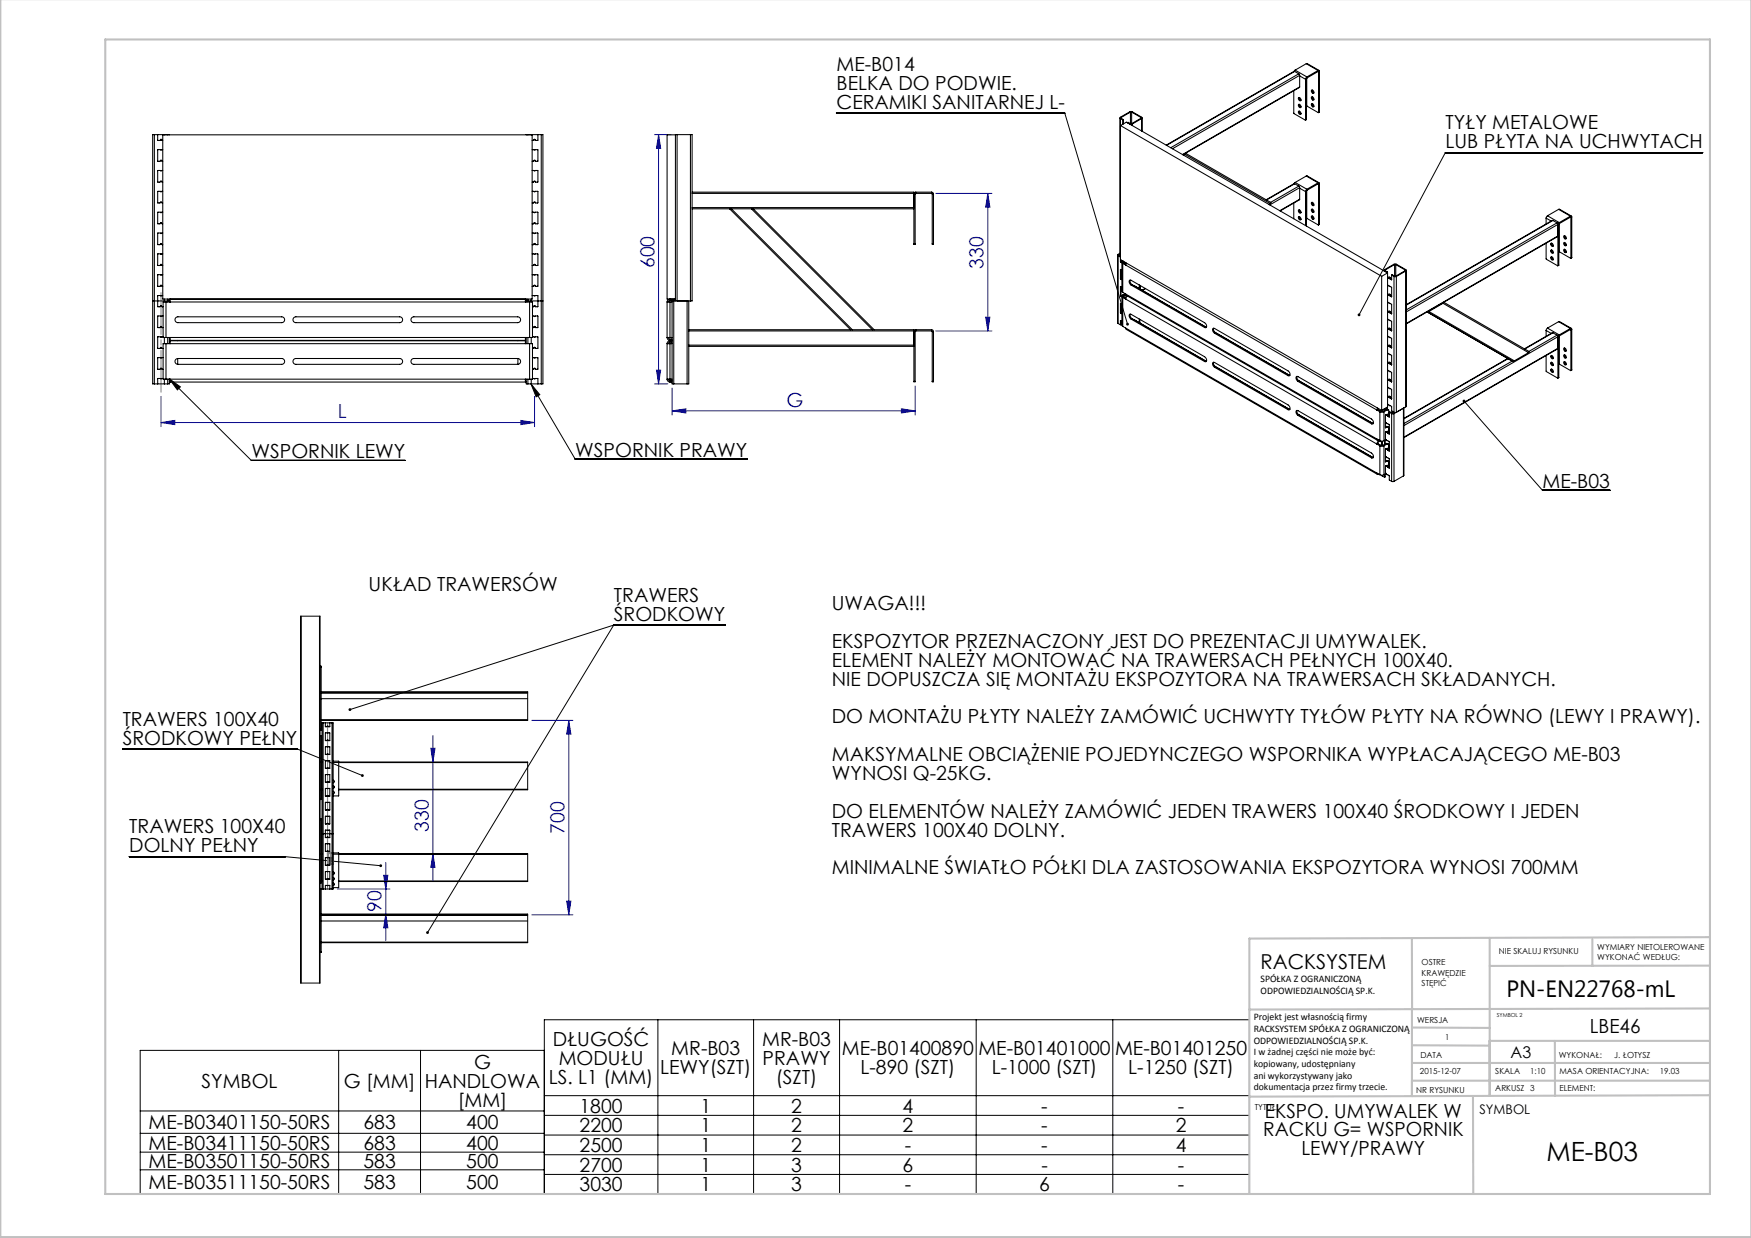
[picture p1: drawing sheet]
<svg xmlns="http://www.w3.org/2000/svg" width="420mm" height="297mm" viewBox="0 0 420 297" stroke-linecap="round" stroke-linejoin="round" font-family="sans-serif">
<g fill="none" stroke="#000" stroke-width=".24">
<path d="M200.6 27.1h54.8l15.1 50.7M408.4 36.6h-61.7l-20.7 38.9M40.6 90.8l19.7 19.7h36.9M40.6 90.8l2.7 2-.8 .7zM127.4 92.1l10.6 18h41.3M127.4 92.1l2.1 2.6-.9 .5zM351.2 96.2l18.8 21.4h16.2M147.2 150h26.7M147.2 150l-63.3 20.2M147.2 150l-44.7 73.7M29.4 179.7h41.9l15.6 6.4M31 205.5h37.5l22.8 2.2"/>
<path d="M81.2 252v34.4M100.9 252v34.4M130.6 252h-97v34.4l266.1 .1v-41.9h-169.1v41.9M157.8 244.6v41.9M180.8 244.6v41.9M201.4 244.6v41.9M234.2 244.6v41.9M266.9 244.6v41.9M33.6 266.5h97M33.6 271.9h97M33.6 276.4h97M130.6 262.9h169.1"/>
<path d="M130.6 267.6h169.1M130.6 272.3h169.1M130.6 277h169.1M33.6 280.6h97M130.6 281.7h169.1"/>
</g>
<path d="M78.5 204.6h.2M78.5 207.3h.2M78.6 204.5v.2M78.6 207.1v.2M78.7 205.9h1M78.9 205.6l.7 .7M79.2 205.4v1M79.6 205.6l-.7 .7M79.8 204.6h.2M79.8 207.3h.2M79.9 204.5v.2M79.9 207.1v.2" fill="none" stroke="#808080" stroke-width=".24"/>
<g fill="none" stroke="#00f" stroke-width=".24">
<path d="M157 32.3h4M158 32.3v59.8M158 32.3l.5 3.3h-1zM224.4 46.4h13.5M236.9 46.4l.5 3.3h-1zM236.9 46.4v33M224.4 79.4h13.5M236.4 76.1h1l-.5 3.3zM38.6 95.1v7.3M128.2 95.1v7.3M157 92.1h3.2M157.5 88.8h1l-.5 3.3z"/>
<path d="M161.2 98.6l3.3-.5v1zM161.2 93.1v6.5M161.2 98.6h58.3M216.2 98.1l3.3 .5-3.3 .5zM219.5 92.6v7M38.6 101.4l3.3-.5v1zM38.6 101.4h89.6M124.9 100.9l3.3 .5-3.3 .5zM103.3 179.5h1l-.5 3.3zM103.8 176.5v34.7M127.6 172.8h9.8M136.4 172.8l.5 3.3h-1z"/>
<path d="M136.4 172.8v46.7M80.9 213.3h12.6M92 210h1l-.5 3.3zM92.5 219.3l.5 3.3h-1zM92.5 206.9v18.7M103.8 204.8l.5 3.3h-1zM127.6 219.5h9.8M135.9 216.2h1l-.5 3.3z"/>
</g>
<path d="M38.6 70.2v23.9" fill="none" stroke="#808080" stroke-width=".24" stroke-dasharray="15.2 1.3 1.3 1.3" stroke-dashoffset="5.2"/>
<path d="M78.7 205.9h-.1M79.2 204.6v.1M79.2 204.7v2.4M79.2 207.1v.2M79.8 205.9h-1.1M79.9 205.9h-.1" fill="none" stroke="#808080" stroke-width=".24" stroke-dasharray="15.2 1.3 1.3 1.3"/>
<path d="M78.6 173.4v39.9" fill="none" stroke="#808080" stroke-width=".25"/>
<g fill="none" stroke="#808080" stroke-width=".35">
<path d="M78.6 204.8v2.3M78.6 204.8h.1M78.6 207.1h.1M78.6 207.1v.1M78.6 204.7v.1M78.6 207.2h.1M78.6 204.7h.1M78.7 204.7h-.1M78.7 204.6v.1M78.7 207.3h.1M78.7 204.8v2.3M78.7 207.1h.1"/>
<path d="M78.7 204.8h.1M78.7 204.6h.1M78.8 207.3h.9M78.8 204.6h.9M78.8 204.7l-.1 .1M78.8 207.1h.1M78.8 204.7h.1M78.8 207.1h.9M78.8 204.7h.9M79.7 204.7h.1M79.7 207.1h.1M79.7 204.7v.1"/>
<path d="M79.7 204.6h.1M79.7 204.8h.1M79.8 207.3h-.1M79.8 204.6h.1M79.8 207.1h.1M79.8 204.8v2.3M79.8 207.3h.1M79.8 204.6v.1M79.8 207.2h.1M79.8 204.7h.1M79.9 207.2h-.1M79.9 204.7h.1"/>
<path d="M79.9 207.2h.1M79.9 204.8h.1M79.9 207.1v.1M79.9 207.1h.1M79.9 204.8v2.3"/>
</g>
<g fill="none" stroke="#c0c0c0" stroke-width=".5">
<path d="M.1 -.1v296.9h419.9M25.2 9.5h385v276.9h-385zM338.7 225.2v37.8M357.3 225v37.9v-13.2M382 225.4v6.3M410.1 224.8l-110.4 .4v61.2M410.1 231.7h-52.8M338.7 259.3h71.5M338.7 255h71.5M338.7 250.8l18.6 .1M338.7 246.5l18.6 .1M357.3 249.7h52.9"/>
<path d="M373 249.7v13.2M410.1 241.9l-110.4 .3M353.3 262.9l.1 23.5M410.2 262.7l-110.5 .4"/>
</g>
<path d="M40.6 90.8l2.7 2-.8 .7zM127.4 92.1l2.1 2.6-.9 .5zM350.9 96a.34 .34 0 0 0 .1 .5 .34 .34 0 0 0 .5-.3 .34 .34 0 0 0-.5-.3l.2 .3zM270.2 77.5v.5l.3 .1v-.3v.3l.2-.1v-.5zM325.7 75.3l-.1 .3 .2 .2 .2-.3-.2 .3a.34 .34 0 0 0 .5-.1 .34 .34 0 0 0-.1-.4 .34 .34 0 0 0-.5 0zM83.7 170l-.1 .3 .3-.1-.3 .1a.34 .34 0 0 0 .5 .2 .34 .34 0 0 0 .1-.5 .34 .34 0 0 0-.5 0zM102.3 223.5l-.1 .3 .2 .2 .1-.3-.1 .3a.34 .34 0 0 0 .4-.1 .34 .34 0 0 0 0-.4 .34 .34 0 0 0-.5 0zM86.7 185.8l-.1 .3 .1 .2h.5l-.3-.2 .3 .1-.1-.4zM91.1 207.5v.4l.3 .1 .2-.1 .1-.2h-.4h.4l-.2-.3z" fill="#000"/>
<g fill="#00f">
<path d="M38.6 101.4l3.3-.5v1zM124.9 100.9l3.3 .5-3.3 .5zM161.2 98.6l3.3-.5v1zM216.2 98.1l3.3 .5-3.3 .5z"/>
<path d="M157.5 88.8h1l-.5 3.3zM158 32.3l.5 3.3h-1z"/>
<path d="M103.3 179.5h1l-.5 3.3zM103.8 204.8l.5 3.3h-1zM92 210h1l-.5 3.3zM92.5 219.3l.5 3.3h-1zM136.4 172.8l.5 3.3h-1zM135.9 216.2h1l-.5 3.3z"/>
<path d="M236.9 46.4l.5 3.3h-1zM236.4 76.1h1l-.5 3.3z"/>
</g>
<g fill="none" stroke="#000" stroke-width=".25">
<path d="M310.5 17.1l-30.8 17.7M310.5 17.1l1 .6M310.5 17.1l-30.7 17.8M310.7 16.8l-.3 .3M310.7 16.8l2.8 1.7M311.5 17.7l.2 .4M311.5 17.7l-30.7 17.7M311.7 18.1v2.8M311.7 18.2l1.5 .8M311.7 18.1l-30.5 17.6M313.2 19v9.8M313.3 15.3h.3l2.8 1.6"/>
<path d="M313.3 15.3l2.9 1.6M313.3 15.3l-2.6 1.5M313.4 18.9l-.2 .1M313.4 18.9v9.8M313.4 18.7v6.7l2.9 1.6M313.5 18.5l-.3 .5M313.5 18.7l-.1 .2M313.5 18.5v.2M316.2 16.9h.2l.1 .2M316.2 17.2h.1M316.2 16.9l-2.7 1.6M316.2 17.2l-2.7 1.5"/>
<path d="M316.2 16.9v.3M316.3 17.2v9.8M316.5 17.1l-.2 .1M316.5 17.1v9.8M37 32.3h-.4v59.8h.4M37 32.3h92.8M37 32.3v59.8M37.8 32.3v1.4h.6a.24 .24 0 0 1 .3-.3 .24 .24 0 0 1 .2 .3h.1M38.5 38.5l.1-.1 .2 .1M38.5 38.5v.1M38.8 38.6l.2 .1M38.8 38.5v.1"/>
<path d="M39 35.9l-.4 .1-.1-.1-.7 .1v2.6l.6 .1 .1-.1M39 32.3v39.4h88.6v-39.4M39.4 32.3h.1M40.2 32.3h.4M40.2 32.3h.1M40.6 32.3h.1M126.2 32.3h.4M126.2 32.3h.1M126.6 32.3h.1M127.4 32.3h.1M127.6 35.9l.6 .1 .2-.1 .6 .1v2.6l-.5 .1-.1-.1M128.1 38.6l-.5 .1"/>
<path d="M128.1 38.5l.1-.1 .2 .1M128.1 38.5v.1M128.4 38.5v.1M129 32.3v1.4h-.6a.24 .24 0 0 0-.2-.3 .24 .24 0 0 0-.2 .3h-.4M129.8 32.3h.4v59.8h-.4M129.8 32.3v59.8M162 32.3h.4M162 32.3h-2v39.4h2M162 32.3v39.9M162.4 32.3h3.2M162.4 32.3v39.9M165.6 32.3h.4v39.9h-.4"/>
<path d="M165.6 32.3v39.9M268.6 28.3l.1 32.7M268.7 28.4v-.3l2.6-1.4 2.5 1.4v.3M268.7 28.4l.6 .4M268.7 28.4v34.4M268.8 30.1l1.4-.8 62.6 36.2-1.4 .8zM268.9 28.2v.2M268.9 28.4l.6 .3M269.3 28.8v1M269.5 28.7l-.2 .1M269.5 28.7v1M270.4 29.4l.6 .3"/>
<path d="M270.4 29.4l.2-.1 .6 .4M270.4 29.4v.1M271 29.7h.6M271 29.7v.1M271.2 29.7h.2M271.2 26.9h.2M271.2 26.9l-2.3 1.3M271.2 26.9v2.8M271.4 26.9l2.3 1.3M271.4 26.9v2.8M271.6 29.7v.4M273.7 28.2v.2"/>
<path d="M273.7 28.4l-2.3 1.3M273.8 28.4l-2.2 1.3M273.8 28.4v3M274 28.3v3.2M284.2 37l.1-.2 20.5 11.8M284.2 37l-.4 .2M284.2 37l20.5 11.8M310.3 21.8v5.4l2.9 1.6M311.5 26.7a.4 .4 0 0 1 .5 .2 .4 .4 0 0 1-.2 .5l-.3-.3zM311.5 25.1a.4 .4 0 0 1 .5 .2 .4 .4 0 0 1-.2 .5l-.3-.3zM311.5 23.4a.4 .4 0 0 1 .5 .3 .4 .4 0 0 1-.2 .5l-.3-.4zM311.6 23.4l.1 .4 .3 .3"/>
<path d="M311.6 25l.1 .5 .3 .2M311.6 26.7l.1 .4 .3 .2M311.7 20.9l-28 16.2M311.7 20.9l-28.1 16.2M313.4 28.7l-.3 .1M313.4 28.7l-.2 .1M314.6 24.9l.3 .1a.34 .34 0 0 1 .3 .3 .34 .34 0 0 1-.3 .3l-.3-.4zM314.6 23.2l.3 .1a.32 .32 0 0 1 .3 .4 .32 .32 0 0 1-.4 .2l-.2-.3zM314.6 21.6l.3 .1a.32 .32 0 0 1 .3 .4 .32 .32 0 0 1-.4 .2l-.2-.3zM314.8 21.6v.4l.4 .3M314.8 23.2v.4l.4 .3M314.8 24.9v.3l.4 .3"/>
<path d="M316.5 26.9l-.3 .1M316.5 26.9l-.2 .1M38.5 48.5l.1-.1 .2 .1M38.5 53.5l.1-.1 .2 .1M38.5 43.5l.1-.1 .2 .1M38.5 43.5v.1M38.5 48.5v.1M38.5 53.5v.1M38.8 43.6l.2 .1M38.8 48.6l.2 .1M38.8 53.6l.2 .1M38.8 43.5v.1"/>
<path d="M38.8 48.5v.1M38.8 53.5v.1M39 55.9l-.4 .1-.1-.1-.7 .1v2.6l.6 .1a.24 .24 0 0 1 .3-.3 .24 .24 0 0 1 .2 .3h.1M39 50.9l-.4 .1-.1-.1-.7 .1v2.6l.6 .1 .1-.1M39 40.9l-.4 .1-.1-.1-.7 .1v2.6l.6 .1 .1-.1M39 45.9l-.4 .1-.1-.1-.7 .1v2.6l.6 .1 .1-.1M127.6 55.9l.6 .1 .2-.1 .6 .1v2.6l-.6 .1a.24 .24 0 0 0-.2-.3 .24 .24 0 0 0-.2 .3h-.4M127.6 50.9l.6 .1 .2-.1 .6 .1v2.6l-.5 .1-.1-.1M127.6 45.9l.6 .1 .2-.1 .6 .1v2.6l-.5 .1-.1-.1M127.6 40.9l.6 .1 .2-.1 .6 .1v2.6l-.5 .1-.1-.1M128.1 53.6l-.5 .1M128.1 53.5l.1-.1 .2 .1"/>
<path d="M128.1 48.6l-.5 .1M128.1 48.5l.1-.1 .2 .1M128.1 43.6l-.5 .1M128.1 43.5l.1-.1 .2 .1M128.1 43.5v.1M128.1 48.5v.1M128.1 53.5v.1M128.4 43.5v.1M128.4 48.5v.1M128.4 53.5v.1M166 46.1h53.2v.3M166 50.1h9"/>
<path d="M166 46.4h53.2M166 49.8h53.2M175 50.1h.4M175 50.1l29 29M175.4 50.1l29 29M175.4 50.1h4.8M180.2 50.1h.5M180.2 50.1l29 29M180.7 50.1l29 29M180.7 50.1h38.5M219.2 58.5h.3M219.2 46.4v12.1"/>
<path d="M219.5 46.6v11.9M219.7 46.4l-.2 .2M219.7 46.1l-.5 .3v.2h.3M219.7 46.4h3.7M219.7 46.1v.3M219.7 46.1h3.7M223.4 46.4l.2 .2M223.4 46.1l.4 .1 .1 .4M223.4 46.1v.3M223.6 58.5h.3M223.6 46.6v11.9M223.6 46.6h.3"/>
<path d="M223.9 46.6v11.9M304.7 48.8l-.3 .2M304.8 48.6l-.1 .2M310.3 48.7v3.8M310.4 44.1h.1M310.4 44.1l-6.7 3.8M310.5 44.1l1 .6M310.5 44.1l-6.7 3.9M310.7 43.8l-.3 .3M310.7 43.8l2.8 1.6M311.5 52a.4 .4 0 0 1 .5 .2 .4 .4 0 0 1-.2 .6l-.3-.4zM311.5 50.4a.4 .4 0 0 1 .5 .2 .4 .4 0 0 1-.2 .5l-.3-.3z"/>
<path d="M311.5 44.7l.2 .3M311.5 44.7l-6.7 3.9M311.6 50.3l.1 .5 .3 .2M311.6 52l.1 .4 .3 .3M311.7 47.8l-4.6 2.8M311.7 45v2.8M311.7 45.2l1.5 .8M311.7 45l-7.1 4.2M311.7 47.8l-4.7 2.7M313.2 46v8.1M313.3 42.2h.3l2.8 1.6M313.3 42.2l2.9 1.7"/>
<path d="M313.3 42.2l-2.6 1.6M313.4 45.8v8.4M313.4 45.8l-.2 .2M313.4 45.7v6.6l2.9 1.6M313.5 45.4l-.3 .6M313.5 45.7l-.1 .1M313.5 45.4v.3M314.6 51.8l.3 .1a.32 .32 0 0 1 .3 .4 .32 .32 0 0 1-.4 .2l-.2-.3zM314.6 50.2l.3 .1a.32 .32 0 0 1 .3 .4 .32 .32 0 0 1-.4 .2l-.2-.3zM314.6 48.6h.3a.32 .32 0 0 1 .3 .5 .32 .32 0 0 1-.4 .1l-.2-.3zM314.8 48.5v.4l.4 .3M314.8 50.2v.4l.4 .3"/>
<path d="M314.8 51.8v.4l.4 .3M316.2 43.9l.2-.1 .1 .3M316.2 44.1l.1 .1M316.2 43.9l-2.7 1.5M316.2 43.9v.2M316.2 44.1l-2.7 1.6M316.3 44.2v9.7M316.5 53.8l-.3 .2M316.5 44.1v9.7M316.5 44.1l-.2 .1M316.5 53.8l-.2 .1M370.9 58.3v3.9l2.8 1.5"/>
<path d="M370.9 52.3v1.4M370.9 52.3l1.2 .7M371.2 51.8l-.3 .5M371.2 51.8l2.8 1.6M372 58.4a.4 .4 0 0 1 .5 .2 .4 .4 0 0 1-.2 .5l-.3-.3zM372.2 58.3l.1 .5 .3 .2M372.2 60l.1 .4 .3 .2M372.5 52.9l-35.2 20.2M372.5 52.9l1 .6M372.5 52.9l-35.2 20.3M373.5 53.5l.2 .3M373.5 53.5l-36.2 20.8"/>
<path d="M373.7 53.8v9.9M373.7 53.8l-36.4 21M373.9 50.2h.2l2.8 1.6M373.9 50.2l-2.7 1.6M373.9 50.2l2.8 1.7M373.9 53.8v9.8M374 53.6l-.1 .2M374 53.4l-.3 .6 .2-.2M374 53.4v.2M375.1 59.8l.4 .1a.32 .32 0 0 1 .3 .4 .32 .32 0 0 1-.5 .2l-.2-.3zM375.1 58.2l.4 .1a.32 .32 0 0 1 .3 .4 .32 .32 0 0 1-.5 .2l-.2-.3zM375.1 56.6h.4a.32 .32 0 0 1 .3 .5 .32 .32 0 0 1-.5 .1l-.2-.3z"/>
<path d="M375.3 56.5l.1 .4 .3 .3M375.3 58.2l.1 .4 .3 .3M375.3 59.8l.1 .4 .3 .3M376.7 52.1l.1 .1M376.7 51.9l.2-.1 .1 .2M376.7 52.1l-2.7 1.5M376.7 51.9l-2.7 1.5M376.7 51.9v.2M376.8 52.2v9.8l-2.8-1.7v-6.6M377 52l-.2 .2M377 52v9.8M36.6 72.2h4"/>
<path d="M38.5 73.4l.1-.1 .2 .1M38.5 78.4l.1-.1 .2 .1M38.5 63.5l.1-.1 .2 .1M38.5 68.5l.1-.1 .2 .1M38.5 63.5v.1M38.5 68.5v.1M38.5 73.4v.1M38.5 78.4v.1M38.8 73.5l.3 .1M38.8 78.5l.3 .1M38.8 63.6l.2 .1M38.8 68.6l.2 .1"/>
<path d="M38.8 63.5v.1M38.8 68.5v.1M38.8 73.4v.1M38.8 78.4v.1M39 70.9l-.4 .1-.1-.1-.7 .1v2.5l.6 .1 .1-.1M39 65.9l-.4 .1-.1-.1-.7 .1v2.6l.6 .1 .1-.1M39 60.9l-.4 .1-.1-.1-.7 .1v2.6l.6 .1 .1-.1M39.1 75.8l-.5 .1-.1-.1-.7 .1v2.6l.6 .1 .1-.1M39.4 71.7v.7M39.8 72.4h-.7v8.6h.7M39.8 72.4v8.6M39.8 72.4h87.2"/>
<path d="M40.2 71.7v.7M40.6 71.7v.7M40.8 72.4v-.6h85.2v.6M42.1 76.3l.6-.3h24.9a.7 .7 0 0 1 .7 .7 .7 .7 0 0 1-.7 .7h-24.9a.7 .7 0 0 1-.7-.4 .7 .7 0 0 1 .1-.7zM70.4 76.3l.6-.3h24.9a.7 .7 0 0 1 .7 .7 .7 .7 0 0 1-.7 .7h-24.9a.7 .7 0 0 1-.7-.4 .7 .7 0 0 1 .1-.7zM98.7 76.3l.6-.3h24.9a.7 .7 0 0 1 .7 .7 .7 .7 0 0 1-.7 .7h-24.9a.7 .7 0 0 1-.7-.4 .7 .7 0 0 1 .1-.7zM126.2 72.2h4M126.2 71.7v.7M126.6 71.7v.7M127 72.4h.7v8.6h-.7M127 72.4v8.6M127.4 71.7v.7"/>
<path d="M127.6 70.9l.6 .1 .2-.1 .6 .1v2.5l-.5 .1-.1-.1M127.6 65.9l.6 .1 .2-.1 .6 .1v2.6l-.5 .1-.1-.1M127.6 60.9l.6 .1 .2-.1 .6 .1v2.6l-.5 .1-.1-.1M127.7 75.8l.5 .1 .2-.1 .6 .1v2.6l-.5 .1-.1-.1M128.1 68.6l-.5 .1M128.1 68.5l.1-.1 .2 .1M128.1 63.6l-.5 .1M128.1 63.5l.1-.1 .2 .1M128.1 73.5l-.4 .1M128.1 73.4l.1-.1 .2 .1M128.1 78.5l-.4 .1M128.1 78.4l.1-.1 .2 .1"/>
<path d="M128.1 63.5v.1M128.1 68.5v.1M128.1 73.4v.1M128.1 78.4v.1M128.4 63.5v.1M128.4 68.5v.1M128.4 73.4v.1M128.4 78.4v.1M160 72.4h.7M160 72.4v8.6M160.7 71.8a.69 .69 0 0 0-.7 .6M160.7 72.1l-.4 .3"/>
<path d="M160.7 72.4h.5M160.7 71.8h1.3M160.7 71.8v.3M160.7 72.4v8.6M160.7 72.1h1.3M161.6 72.2h-.4v19.9h.4M161.6 72.2h4M161.6 72.2v19.9M164.8 72.2v19.9M165.2 72.2v19.9h-.4M165.2 79.1h38.8M165.2 79.4h54"/>
<path d="M204 79.1h.4M204.4 79.1h4.8M209.2 79.1h.5M209.7 79.1h9.5v.3M219.2 79.4v12.1M219.5 79.6v11.9M219.7 79.1l-.5 .3v.2h.3M219.7 79.4l-.2 .2M219.7 79.1h3.7M219.7 79.1v.3M219.7 79.4h3.7M223.4 79.4l.2 .2"/>
<path d="M223.4 79.1l.4 .1 .1 .4M223.4 79.1v.3M223.6 79.6v11.9M223.6 79.6h.3M223.9 79.6v11.9M268.1 61.2l.1 16.4M268.2 61.3l.6 .4M268.2 77.6l.5 .3M268.2 61.3v16.3M268.3 61.1v.2M268.3 61.3l.5 .2M268.6 60.8l-.5 .3 .1 .2"/>
<path d="M268.6 60.9l-.3 .2M268.7 62.8h.1M268.7 75l.1 .1M268.7 70.9l.1 .1M268.7 66.8l.1 .1M268.7 64.7v2.1M268.7 68.8v2.1M268.7 72.8v2.2M268.7 76.9v1M268.7 61h.1M268.8 62.3l62.6 36.2 1.4-.9M268.8 76.9h-.1"/>
<path d="M268.8 72.8h-.1M268.8 68.7l-.1 .1M268.8 64.6l-.1 .1M268.8 76.9l.3 .2M268.8 75.1l.3 .2M268.8 72.8l.3 .2M268.8 68.7l.3 .2M268.8 62.8l.3 .2M268.8 66.9l.3 .2M268.8 71l.3 .2M268.8 64.6l.3 .2M268.9 62.7v.1"/>
<path d="M268.9 66.8h.1M268.9 70.8v.1M268.9 74.9v.1M268.9 62.7l-.2 .1M268.9 62.4v.3M268.9 64.7v2.1M268.9 68.8v2M268.9 72.9v2M268.9 76.9v.9l-.2 .1M268.9 66.8h-.2M268.9 70.8l-.2 .1M268.9 74.9l-.2 .1"/>
<path d="M268.9 62.8l.2 .1M268.9 66.8l.2 .1M268.9 70.9l.2 .1M268.9 75l.2 .1M268.9 62.8h-.1M268.9 66.8l-.1 .1M268.9 70.9l-.1 .1M268.9 75l-.1 .1M269 77h-.1M269.1 62.9v7l.2 .2M269.1 71.1v6.9l.2 .3M269.3 62.6a.3 .3 0 0 0-.2 .3 .3 .3 0 0 0 .2 .3"/>
<path d="M269.3 70.8a.3 .3 0 0 0-.2 .3 .3 .3 0 0 0 .2 .2M269.3 63.2l61.7 35.6M269.3 70.1l.7 .4M269.3 63.2v6.9M269.3 71.3v7M269.3 71.3l61.7 35.7M269.3 78.3l61.7 35.6M269.3 70.8l.2 .1M269.3 62.6h.1M269.5 62.7v.4M269.5 70.9v.3M269.5 63.1l.6 .3"/>
<path d="M269.5 71.2l.6 .3M269.5 63.1l-.2 .1M269.5 71.2l-.2 .1M269.5 62.7h.1M269.9 70.5l-.6 .3M269.9 70.7l-.4 .2M269.9 62.9v.4M269.9 70.5v.9M270 70.5l.2 .4 60.2 34.7M270 78.7l.2 .3 60.2 34.8M270 70.5l61 35.2M270.2 63.1l-.2 .5"/>
<path d="M270.4 71l-.4 .8M271.1 67.2v.5l.4 .6M271.1 75.4v.5l.4 .5M271.3 68.4l-.3-.3a.45 .45 0 0 1-.2-.6 .45 .45 0 0 1 .5-.2l17.9 10.4a.45 .45 0 0 1 .3 .6 .45 .45 0 0 1-.6 .3M271.3 76.6l-.3-.3a.45 .45 0 0 1-.2-.6 .45 .45 0 0 1 .5-.3l17.9 10.5a.45 .45 0 0 1 .3 .6 .45 .45 0 0 1-.6 .2M271.3 76.6l17.6 10.1M271.3 68.4l17.6 10.2M271.5 68.3l17.6 10.1M271.5 68.3l-.2 .1M271.5 76.4l17.6 10.2M271.5 76.4l-.2 .2M272 68.5l17.3 10"/>
<path d="M272 76.7l17.3 10M273.3 68.4v.8M273.3 76.5v.9M273.4 68.4v.9M273.4 76.6v.9M273.4 68.5h.1M273.4 68.5v.8M273.4 68.6h.1M273.6 68.5v.9M274.7 69.2l-.8 .4M274.8 69.2l-.8 .5M289.1 78.4l.3 .1"/>
<path d="M289.1 78.4l-.2 .2M291.1 78.7v.5l.5 .6M291.3 80l-.3-.4a.45 .45 0 0 1-.2-.5 .45 .45 0 0 1 .5-.3l18 10.5a.45 .45 0 0 1 .2 .5 .45 .45 0 0 1-.6 .3M291.3 80l17.6 10.1M291.4 79.7l18 10.4-.2-.1M291.6 79.8l17.6 10.2M291.6 79.8l-.3 .2M331.4 66.3v32.4M332 64.9v.1M332.1 65v-.3l2.6-1.4 2.5 1.4v.3M332.1 65l.6 .3M332.1 65v.1"/>
<path d="M332.2 64.8v.1M332.2 64.9l.6 .4M332.7 65.3v.1M332.8 65.3h-.1M332.8 65.3v32.5l-.1 .1M332.8 76.5l1 .6v2.2M332.8 72.5l1 .6v2.1M332.8 68.4l1 .6v2.2M332.8 66.4h.1M332.8 70.5h.1M332.8 74.6h.1M332.8 78.6l.1 .1"/>
<path d="M332.8 66.6l.2 .1M332.8 78.8l.2 .1M332.8 74.7l.2 .2M332.8 70.7l.2 .1M332.9 66.4l.2 .2M332.9 70.5l.2 .2M332.9 74.6l.2 .2M332.9 78.7l.2 .1M332.9 66.4l-.1 .1M332.9 70.5h-.1M332.9 74.6h-.1M332.9 78.7h-.1"/>
<path d="M333.1 66.6l-.1 .1M333.1 66.6l.2 .2M333.1 78.9h-.1M333.1 78.9l.2 .1M333.1 74.8l-.1 .1M333.1 74.8l.2 .1M333.1 70.7l-.1 .1M333.1 70.7l.2 .1M333.1 66.6h.1M333.1 70.7h.1M333.1 74.8h.1M333.1 78.9h.1"/>
<path d="M333.2 66.6l.1-.1 .2 .2M333.2 70.6h.1l.2 .2M333.2 74.7l.1-.1 .2 .2M333.2 78.8l.1-.1 .2 .2M333.3 66.8l.1 .1M333.3 79l.1 .2M333.3 74.9l.1 .2M333.3 70.8l.1 .2M333.3 66.8h.1M333.3 70.8h.1M333.3 74.9h.1M333.4 68.7h-.1"/>
<path d="M333.4 72.8h-.1M333.4 76.9h-.1M333.4 66.9l.4 .2M333.4 79.2l.4 .2M333.4 75.1l.4 .2M333.4 71l.4 .2M333.5 66.7l.1 .2M333.5 70.8l.1 .1M333.5 74.8l.1 .2M333.5 78.9l.1 .2M333.5 66.7l-.2 .1M333.5 66.7h.1"/>
<path d="M333.5 70.8h.1M333.5 74.8h.1M333.5 78.9h.1M333.5 70.8h-.2M333.5 74.8l-.2 .1M333.5 78.9l-.2 .1M333.6 66.9h-.2M333.6 66.9l.2 .1M333.6 70.9l-.2 .1M333.6 70.9l.2 .2M333.6 75l-.2 .1M333.6 75l.2 .1"/>
<path d="M333.6 79.1l-.2 .1M333.6 79.1l.2 .1M333.8 67.1h.1M333.8 79.3v.1M333.8 75.2v.1M333.8 71.2h.1M333.8 66l.1-.1 .6 .3M333.8 66l.6 .3M333.8 66v1.1M334.4 66.3h.5M334.4 66.3v32.6M334.5 66.2h.3"/>
<path d="M334.5 63.5h.3M334.5 63.5l-2.3 1.3M334.5 63.5v2.7M334.8 63.5l2.3 1.3M334.8 63.5v2.7M334.9 66.3v32.6h-.5M337.1 64.8v.1M337.1 64.9l-2.3 1.3M337.2 65l-2.3 1.3M337.2 65v32.6M337.3 64.9l-.1 32.7M337.3 77.6l36.4-21-36.4 21.1"/>
<path d="M342.3 74.8l20.4 11.8M342.7 74.7l-.4 .1M342.7 74.7l20.5 11.9M346.1 72.8l-3.4 1.9M346.1 72.8l20.5 11.8M346.3 72.5l-.2 .3M346.3 72.5l20.4 11.8M370.9 79.3v1.4M370.9 79.3l1.2 .7M371.2 78.7l-.3 .6M371.2 78.7l2.8 1.6M372 61.6a.4 .4 0 0 1 .5 .3 .4 .4 0 0 1-.2 .5l-.3-.4z"/>
<path d="M372 60a.4 .4 0 0 1 .5 .2 .4 .4 0 0 1-.2 .6l-.3-.4zM372.2 61.6l.1 .4 .3 .3M372.5 79.8l-6.9 3.9M372.5 79.8l1 .6M372.5 79.8l-6.8 3.9M373.9 77.2l.2-.1 2.8 1.7M373.9 77.2l-2.7 1.5M373.9 77.2l2.8 1.6M373.9 63.6l-.2 .2M373.9 63.6l-.2 .1M376.7 78.8h.2l.1 .2M376.7 79l.1 .1"/>
<path d="M376.7 78.8v.2M376.7 78.8l-2.7 1.5M376.7 79l-2.7 1.6M376.8 79.1v9.8l-2.8-1.6v-6.7M377 61.8h.1M377 61.8l-.2 .2M377 79v9.7M377 79l-.2 .1M37 92.1h3.2M38.5 88.4l.1-.1 .2 .1M38.5 83.4l.1-.1 .2 .1M38.5 83.4v.1"/>
<path d="M38.5 88.4v.1M38.8 88.5l.3 .1M38.8 83.5l.3 .1M38.8 83.4v.1M38.8 88.4v.1M39.1 85.8l-.5 .1-.1-.1-.7 .1v2.6l.6 .1 .1-.1M39.1 80.8l-.5 .1-.1-.1-.7 .1v2.6l.6 .1 .1-.1M39.1 90.8l-.5 .1-.1-.1h-.7v1.3M39.4 81v1.4M39.4 91v1.1M39.8 82.4h-.7v8.6h.7M39.8 81h87.2"/>
<path d="M39.8 82.4v8.6M39.8 91h87.2M39.8 82.4h87.2M40.2 81v1.4M40.2 91v1.1M40.6 91v1.1h-.4M40.6 91.6h85.6M40.6 81v1.4M40.8 81v.7h85.2v-.7M40.8 91v.7M40.8 82.4v-.6h85.2v.6M42.1 86.3l.6-.3h24.9a.7 .7 0 0 1 .7 .7 .7 .7 0 0 1-.7 .7h-24.9a.7 .7 0 0 1-.7-.4 .7 .7 0 0 1 .1-.7z"/>
<path d="M42.6 81.7v.1M42.6 86v1.4M70.5 86.2l.5-.2h24.9a.7 .7 0 0 1 .7 .7 .7 .7 0 0 1-.7 .7h-24.9a.7 .7 0 0 1-.7-.5 .7 .7 0 0 1 .2-.7zM98.8 86.2l.5-.2h24.9a.7 .7 0 0 1 .7 .7 .7 .7 0 0 1-.7 .7h-24.9a.7 .7 0 0 1-.7-.5 .7 .7 0 0 1 .2-.7zM124.2 81.7v.1M124.2 86v1.4M126 91v.7M126.2 91v1.1h.4M126.2 81v1.4M126.6 92.1h3.2M126.6 81v1.4M126.6 91v1.1"/>
<path d="M127 82.4h.7v8.6h-.7M127 82.4v8.6M127.4 81v1.4M127.4 91v1.1M127.7 90.8l.5 .1 .2-.1h.6v1.3M127.7 85.8l.5 .1 .2-.1 .6 .1v2.6l-.5 .1-.1-.1M127.7 80.8l.5 .1 .2-.1 .6 .1v2.6l-.5 .1-.1-.1M128.1 88.5l-.4 .1M128.1 88.4l.1-.1 .2 .1M128.1 83.5l-.4 .1M128.1 83.4l.1-.1 .2 .1M128.1 83.4v.1"/>
<path d="M128.1 88.4v.1M128.4 83.4v.1M128.4 88.4v.1M160 81h.7M160 81a.69 .69 0 0 0 .7 .7M160 91h.7M160 82.4h.7M160 91a.69 .69 0 0 0 .7 .7M160 82.4v8.6M160.3 81l.4 .4M160.3 91l.4 .4M160.7 81.8a.69 .69 0 0 0-.7 .6"/>
<path d="M160.7 82.1l-.4 .3M160.7 91.7h.5M160.7 81h.5M160.7 81.7h.5M160.7 91h.5M160.7 82.4h.5M160.7 81.8h.5M160.7 81.4v.3M160.7 81.8v.3M160.7 82.4v8.6M160.7 91.4v.3M160.7 81.4h.5"/>
<path d="M160.7 91.4h.5M160.7 82.1h.5M161.6 92.1h3.2M165.2 82.8h54M165.2 83.1h54M219.2 91.5h.3M223.6 91.5h.3M289.1 86.6l.3 .1M289.1 86.6l-.2 .1M291.1 86.9v.5l.5 .6M291.3 88.1l-.3-.3a.45 .45 0 0 1-.2-.6 .45 .45 0 0 1 .5-.2l18 10.4a.45 .45 0 0 1 .2 .6 .45 .45 0 0 1-.6 .3M291.3 88.1l17.6 10.2"/>
<path d="M291.4 87.8l18 10.4h-.2M291.6 88l17.6 10.2M291.6 88l-.3 .1M309.2 90l-.3 .1M309.2 98.2l-.3 .1M311.1 90.3v.5l.5 .6M311.1 98.5v.5l.5 .5M311.4 91.5l-.4-.3a.45 .45 0 0 1-.2-.6 .45 .45 0 0 1 .6-.2l17.9 10.4a.45 .45 0 0 1 .2 .6 .45 .45 0 0 1-.5 .3M311.4 99.7l-.4-.3a.45 .45 0 0 1-.2-.6 .45 .45 0 0 1 .6-.3l17.9 10.5a.45 .45 0 0 1 .2 .6 .45 .45 0 0 1-.5 .2M311.4 99.7l17.6 10.1M311.4 91.5l17.6 10.2M311.4 91.2l18 10.4"/>
<path d="M311.4 99.4l18 10.4M311.6 91.4l-.2 .1M311.6 91.4l17.6 10.1M311.6 99.5l-.2 .2M311.6 99.5l17.6 10.2M330.4 97.9l-.1 .5 .2-.1M330.5 98.3l.7 .4M330.6 98l-.1 .3M331 98.8h1M331 98.8v6.9M331.2 98.7h.5M331.2 98.7l-.2 .1"/>
<path d="M331.5 98.4v.3M331.7 98.7l.3 .1M331.9 98.2l.2 .1M332 98.8v6.9M332.1 98.1l.1 .1M332.1 98.3v.2M332.2 98.2l-.1 .1M332.2 98.2v.2M332.3 99.5l.2 .1M332.3 99.6v3.1l.4-.3M332.5 97.8l.2 .1M332.5 99.5l.3-.1 .1 .2"/>
<path d="M332.5 98.2l-.8 .5M332.5 98.2l.2 .1M332.5 98.2l.6 .2M332.6 99.5l-.1 .1M332.6 99.5l.2 .2M332.6 99.5h.1M332.7 97.7v.2M332.7 98.3l-.7 .5M332.7 98.3l.4 .1M332.8 99.7l.1 .1M332.8 99.7h.1M332.8 97l1 .5v1.1l.6 .3"/>
<path d="M332.8 92.9l1 .6v2.2M332.8 88.8l1 .6v2.2M332.8 84.7l1 .6v2.2M332.8 80.6l1 .6v2.2M332.8 82.7l.1 .1M332.8 86.8h.1M332.8 90.9h.1M332.8 95h.1M332.8 95.2l.2 .1M332.8 91.1l.2 .1M332.8 87l.2 .1M332.8 82.9l.2 .1"/>
<path d="M332.9 82.8l.2 .1M332.9 86.8l.2 .2M332.9 90.9l.2 .2M332.9 95l.2 .2M332.9 82.8h-.1M332.9 86.8l-.1 .1M332.9 90.9l-.1 .1M332.9 95h-.1M332.9 99.8l.3 .2M332.9 97h-.1M332.9 99.6l.1 .2M332.9 99.6l-.1 .1"/>
<path d="M332.9 99.6h.1M333 99.8h-.1M333 99.8l.2 .1M333.1 98.4v1.4M333.1 95.2l-.1 .1M333.1 95.2l.2 .1M333.1 91.1l-.1 .1M333.1 91.1l.2 .1M333.1 87.1h-.1M333.1 87l.2 .2M333.1 83h-.1M333.1 83l.2 .1"/>
<path d="M333.1 83h.1M333.1 87v.1M333.1 91.1h.1M333.1 95.2h.1M333.2 82.9l.1-.1 .2 .2M333.2 87l.1-.1 .2 .2M333.2 91.1l.1-.1 .2 .2M333.2 95.1h.1l.2 .2M333.2 100h.1M333.2 98.9l.2-.1 .5 .3M333.2 98.9l.6 .3M333.2 98.9v1.1"/>
<path d="M333.3 95.3l.1 .2M333.3 91.3l.1 .1M333.3 87.2l.1 .1M333.3 83.1l.1 .2M333.3 83.1h.1M333.3 87.2h.1M333.3 91.2v.1M333.3 95.3h.1M333.4 80.9l-.1 .1M333.4 85l-.1 .1M333.4 89.1l-.1 .1M333.4 93.2h-.1"/>
<path d="M333.4 97.3h-.1M333.4 95.5l.4 .2M333.4 91.4l.4 .2M333.4 87.3l.4 .2M333.4 83.3l.4 .1M333.5 83l.1 .2M333.5 87.1l.1 .2M333.5 91.2l.1 .1M333.5 95.3l.1 .1M333.5 83h.1M333.5 87.1h.1M333.5 91.2h.1"/>
<path d="M333.5 83l-.2 .1M333.5 87.1l-.2 .1M333.5 91.2l-.2 .1M333.5 95.3h-.2M333.6 83.2l-.2 .1M333.6 83.2l.2 .1M333.6 87.3h-.2M333.6 87.3l.2 .1M333.6 91.3l-.2 .1M333.6 91.3l.2 .2M333.6 95.4l-.2 .1M333.6 95.4l.2 .2"/>
<path d="M333.8 95.7h.1M333.8 91.6h.1M333.8 87.5h.1M333.8 83.4h.1M333.8 99.2h.6M333.8 99.2v16.3M333.9 99.1h.3M333.9 98.7v.4M334.2 98.8v.3M334.4 99.2v16.3M334.5 99l-.3 .1M336.6 97.9v16.3"/>
<path d="M336.7 97.9l-.1 16.3M337.2 97.6l-2.8 1.6M361.6 86l-24.9 14.4M361.7 86l-25 14.5M362.7 86.6l-26 15M363.2 86.6h-.5M366.6 84.6l-3.4 2M366.7 84.3l-.1 .3M370.9 85.3v3.8l2.8 1.6M372 88.6a.4 .4 0 0 1 .5 .2 .4 .4 0 0 1-.2 .5l-.3-.3zM372 87a.4 .4 0 0 1 .5 .2 .4 .4 0 0 1-.2 .5l-.3-.3zM372 85.3a.4 .4 0 0 1 .5 .2 .4 .4 0 0 1-.2 .6l-.3-.4z"/>
<path d="M372.2 85.3l.1 .4 .3 .3M372.2 86.9l.1 .4 .3 .3M372.2 88.5l.1 .5 .3 .2M373.5 80.4l.2 .4M373.5 80.4l-6.8 3.9M373.7 80.8v9.9M373.7 80.8l-37 21.3M373.9 90.5l-.2 .2M373.9 80.8v9.7M374 80.6l-.1 .2M374 80.3l-.3 .6 .2-.1M374 80.3v.3"/>
<path d="M375.1 86.8h.4a.32 .32 0 0 1 .3 .5 .32 .32 0 0 1-.5 .2l-.2-.4zM375.1 85.1l.4 .1a.32 .32 0 0 1 .3 .4 .32 .32 0 0 1-.5 .2l-.2-.3zM375.1 83.5l.4 .1a.34 .34 0 0 1 .3 .4 .34 .34 0 0 1-.4 .3l-.3-.4zM375.3 83.5l.1 .4 .3 .3M375.3 85.1l.1 .4 .3 .3M375.3 86.7l.1 .4 .3 .3M377 88.7v.1M377 88.7l-.2 .2M329.2 101.5l.2 .1M329.2 109.7l.2 .1M329.2 101.5l-.2 .2M329.2 109.7l-.2 .1"/>
<path d="M330.3 105.3a.3 .3 0 0 0 .1 .3 .3 .3 0 0 0 .4 0M330.3 113.5a.3 .3 0 0 0 .1 .3 .3 .3 0 0 0 .4 0M330.5 106.4l.7 .4M330.7 105.6l.1 .1M330.8 105.7l-.5 .8 .2-.1M330.8 105.9l-.3 .5M330.8 105.6h.1M330.8 105.7v.2M330.8 113.8h.1M330.8 105.7h.1M331 105.8l.4 .3M331 105.7h1"/>
<path d="M331 107h1M331 113.9h1M331 107v6.9M331 105.8l-.2 .1M331.2 106.8h.5M331.2 106.8l-.2 .2M331.4 105.9v1M331.4 114l.1 .2M331.5 114.2l.6 .3M331.5 105.9v1M331.5 114v.2M331.7 106.8l.3 .2"/>
<path d="M332 107v6.9M332.1 105.7v.9M332.1 113.8v.7M332.2 105.6v.9M332.2 113.7v.7l-.1 .1M332.3 113.6l.9 .5v1.1l.6 .3M332.3 109.5l.9 .5v2.2M332.3 105.4l.9 .6v2.2M332.3 101.3l.9 .6v2.2M332.3 113.6h.1M332.3 111.8l.2 .1M332.3 107.7l.2 .1"/>
<path d="M332.3 103.6l.2 .1M332.3 103.7v1.8l-.3 .2M332.3 107.8v3l.4-.2M332.3 111.9v1.8l-.3 .2M332.5 111.7h.1M332.5 103.6l.3-.1 .1 .2M332.5 107.6l.3-.1 .1 .2M332.5 102.3l.2 .1M332.5 102.3l-.2 .1M332.5 102.3l.6 .1M332.5 106.4l-.8 .4M332.5 106.4l.2 .1"/>
<path d="M332.5 106.4l.6 .1M332.5 110.5l.2 .1M332.5 110.5l-.2 .1M332.5 110.5l.6 .1M332.6 111.8l-.1 .1M332.6 111.8l.2 .1M332.6 107.7l-.1 .1M332.6 107.7l.2 .1M332.6 103.6l-.1 .1M332.6 103.6l.2 .1M332.6 103.6h.1M332.6 107.7h.1"/>
<path d="M332.6 111.8h.1M332.6 111.7l.2-.1 .1 .2M332.7 102.4h.4M332.7 106.5l-.7 .5M332.7 106.5h.4M332.7 110.6h.4M332.8 111.9l.1 .2M332.8 107.8l.1 .2M332.8 103.8l.1 .1M332.8 103.7v.1M332.8 107.8h.1M332.8 111.9h.1"/>
<path d="M332.8 101.6h-.1M332.8 105.7h-.1M332.8 109.8h-.1M332.8 113.9h-.1M332.9 112.1l.3 .2M332.9 108l.3 .2M332.9 103.9l.3 .2M332.9 103.7l.1 .1M332.9 107.8l.1 .1M332.9 111.8l.1 .2M332.9 103.7h.1M332.9 107.7v.1"/>
<path d="M332.9 111.8h.1M332.9 103.7l-.1 .1M332.9 107.7l-.1 .1M332.9 111.8l-.1 .1M333 103.8l-.1 .1M333 103.8l.2 .2M333 107.9l-.1 .1M333 107.9l.2 .1M333 112l-.1 .1M333 112l.2 .1M333.1 102.4v1.5M333.1 110.6v1.4"/>
<path d="M333.1 106.5v1.5M333.2 112.2v.1M333.2 108.2h.1M333.2 104.1h.1M333.8 115.5h.6M336.6 114.2l-2.2 1.3M336.7 104.9l37-21.3-37 21.4M72.1 147.8v88M72.2 147.8v88M76.6 147.8v88M76.8 159.8h.2v.2M76.8 147.8v88"/>
<path d="M76.8 176.5h.2v.2M76.8 160h.2M76.8 175h.2M76.8 176.7h.2M77 166.2v.1M77 175v.2h-.2M77 160v6.2M77 166.3v8.7M77 176.7v14.9M77 166.2h49.6M77 166h49.6M77 166.3h49.6"/>
<path d="M77 167.6h49.6M77 172.7h49.6M77 172.8h49.6M77.5 173.4h-.3v39.9h.3M77.5 173.4v39.9M77.5 173.4h2.1M78 173.4v.9h.5M78.5 174.2h.2M78.5 177.6h.2M78.5 177.6h-.5v-1.8h1.1v1.8h-.4M78.5 174.2v.1M78.5 177.6h.1"/>
<path d="M78.7 174.2v.1M78.7 177.6h.1M79.1 173.4v.9h-.4M79.6 173.4h.3v39.9h-.3M79.6 173.4v39.9M76.8 196.5h.2v.2M76.8 191.6h.2M76.8 196.7h.2M77 191.6v.2h-.2M77 196.7v14.9M77 189.5h.2M77 182.8h.2"/>
<path d="M77 182.9h.2M77 189.3h.2M78.5 197.6h.2M78.5 197.6h-.5v-1.8h1.1v1.8h-.4M78.5 194.2h.2M78.5 194.3h-.5v-1.8h1.1v1.8h-.4M78.5 190.9h.2M78.5 190.9l-.5 .1v-1.8l1.1-.1v1.9l-.4-.1M78.5 187.6h.2M78.5 187.6h-.5v-1.8h1.1v1.8h-.4M78.5 184.2h.2M78.5 184.3h-.5v-1.8h1.1v1.8h-.4"/>
<path d="M78.5 180.9h.2M78.5 180.9l-.5 .1v-1.8l1.1-.1v1.9l-.4-.1M78.5 180.9h.1M78.5 184.2v.1M78.5 187.6h.1M78.5 190.9h.1M78.5 194.2v.1M78.5 197.6h.1M78.7 180.9h.1M78.7 184.2v.1M78.7 187.6h.1M78.7 190.9h.1"/>
<path d="M78.7 194.2v.1M78.7 197.6h.1M79.9 182.6h1.3v.3M79.9 188.5l.3 .3-.3 .3M79.9 189.8l.3 .3-.3 .3M79.9 187.2l.3 .3-.3 .3M79.9 182.9h1.3M81.2 182.9v8h-1.3M81.2 189.5h45.4M81.2 182.8h45.4M81.2 182.9h45.4M81.2 189.3h45.4"/>
<path d="M76.8 213.2h.2v.2M76.8 213.4h.2M76.8 211.6h.2M77 219.5v.1M77 211.6v.2h-.2M77 213.4v6.1M77 219.6v8.7M77 219.3h49.6M77 219.5h49.6M77 219.6h49.6M77 211.5h.2M77 204.8h.2"/>
<path d="M77 211.3h.2M77 204.9h.2M77.2 200h2.7M77.5 213.3h2.1M78 213.3l.1-.9h1v.9M78.5 200.9h-.5v-1.7l1.1-.1v1.8h-.4M78.5 210.8h.2M78.5 210.9h-.5v-1.8h1.1v1.8h-.4M78.5 207.5h.2M78.5 207.5l-.5 .1v-1.8l1.1-.1v1.9l-.4-.1M78.5 204.2h-.5v-1.8h1.1v1.8h-.4M78.5 200.8h.2"/>
<path d="M78.5 204.2h.2M78.5 200.8v.1M78.5 204.2h.1M78.5 207.5h.1M78.5 210.8v.1M78.7 200.8v.1M78.7 204.2h.1M78.7 207.5h.1M78.7 210.8v.1M79.9 204.6h1.3v.3M79.9 209.2l.3 .3-.3 .3M79.9 210.5l.3 .3-.3 .3"/>
<path d="M79.9 211.8l.3 .3-.3 .3M79.9 204.9h1.3M81.2 204.9v8h-1.3M81.2 211.5h45.4M81.2 204.8h45.4M81.2 211.3h45.4M81.2 204.9h45.4M76.8 228.3h.2M77 228.3v.2h-.2M77 221h49.6M77 226h49.6M77 226.2h49.6"/>
</g>
<path d="M72.1 147.8h4.7M126.6 166v6.8M126.6 182.8v6.7M126.6 219.3v6.9M126.6 204.8v6.7M72.1 235.8h4.7" fill="none" stroke="#000" stroke-width=".24"/>
<text font-size="6.3" x="370.9" y="278.5">ME-B03</text>
<text font-size="5.6" x="361.3" y="239.1">PN-EN22768-mL</text>
<text font-size="4.9" x="302.4" y="232.4">RACKSYSTEM</text>
<g font-size="4.7">
<text x="200.7" y="17">ME-B014</text>
<text x="200.7" y="21.6">BELKA DO PODWIE.</text>
<text x="200.7" y="26.1">CERAMIKI SANITARNEJ L-</text>
<text x="346.7" y="31.1">TYŁY METALOWE</text>
<text x="346.7" y="35.6">LUB PŁYTA NA UCHWYTACH</text>
<text x="60.3" y="109.8">WSPORNIK LEWY</text>
<text x="138" y="109.5">WSPORNIK PRAWY</text>
<text x="370" y="117">ME-B03</text>
<text x="88.4" y="141.8">UKŁAD TRAWERSÓW</text>
<text x="147.3" y="144.4">TRAWERS</text>
<text x="147.3" y="149">ŚRODKOWY</text>
<text x="199.5" y="146.4">UWAGA!!!</text>
<text x="199.5" y="155.4">EKSPOZYTOR PRZEZNACZONY JEST DO PREZENTACJI UMYWALEK.</text>
<text x="199.5" y="160">ELEMENT NALEŻY MONTOWAĆ NA TRAWERSACH PEŁNYCH 100X40.</text>
<text x="199.5" y="164.5">NIE DOPUSZCZA SIĘ MONTAŻU EKSPOZYTORA NA TRAWERSACH SKŁADANYCH.</text>
<text x="199.5" y="173.5">DO MONTAŻU PŁYTY NALEŻY ZAMÓWIĆ UCHWYTY TYŁÓW PŁYTY NA RÓWNO (LEWY I PRAWY).</text>
<text x="29.4" y="174.1">TRAWERS 100X40</text>
<text x="29.4" y="178.6">ŚRODKOWY PEŁNY</text>
<text x="199.5" y="182.6">MAKSYMALNE OBCIĄŻENIE POJEDYNCZEGO WSPORNIKA WYPŁACAJĄCEGO ME-B03</text>
<text x="199.5" y="187.1">WYNOSI Q-25KG.</text>
<text x="199.5" y="196.2">DO ELEMENTÓW NALEŻY ZAMÓWIĆ JEDEN TRAWERS 100X40 ŚRODKOWY I JEDEN</text>
<text x="31" y="199.9">TRAWERS 100X40</text>
<text x="199.5" y="200.7">TRAWERS 100X40 DOLNY.</text>
<text x="31" y="204.5">DOLNY PEŁNY</text>
<text x="199.5" y="209.8">MINIMALNE ŚWIATŁO PÓŁKI DLA ZASTOSOWANIA EKSPOZYTORA WYNOSI 700MM</text>
<text x="132.6" y="250.9">DŁUGOŚĆ</text>
<text x="182.8" y="250.9">MR-B03</text>
<text x="381.3" y="247.8">LBE46</text>
<text x="113.7" y="256.4">G</text>
<text x="134" y="255.5">MODUŁU</text>
<text x="158.3" y="257.7">LEWY(SZT)</text>
<text x="161" y="253.2">MR-B03</text>
<text x="182.9" y="255.5">PRAWY</text>
<text x="201.9" y="253.2">ME-B01400890</text>
<text x="206.4" y="257.7">L-890 (SZT)</text>
<text x="234.7" y="253.2">ME-B01401000</text>
<text x="237.9" y="257.7">L-1000 (SZT)</text>
<text x="267.5" y="253.2">ME-B01401250</text>
<text x="270.6" y="257.7">L-1250 (SZT)</text>
<text x="48.3" y="261">SYMBOL</text>
<text x="82.5" y="261">G [MM]</text>
<text x="101.9" y="261">HANDLOWA</text>
<text x="131.6" y="260">LS. L1 (MM)</text>
<text x="186.1" y="260">(SZT)</text>
<text x="109.8" y="265.5">[MM]</text>
<text x="139" y="266.9">1800</text>
<text x="168" y="266.9">1</text>
<text x="189.8" y="266.9">2</text>
<text x="216.5" y="266.9">4</text>
<text x="249.8" y="266.9">-</text>
<text x="282.5" y="266.9">-</text>
<text x="303.4" y="268.1">EKSPO. UMYWALEK W</text>
<text x="35.7" y="270.9">ME-B03401150-50RS</text>
<text x="35.7" y="275.8">ME-B03411150-50RS</text>
<text x="87.2" y="270.9">683</text>
<text x="87.2" y="275.8">683</text>
<text x="111.9" y="270.9">400</text>
<text x="111.9" y="275.8">400</text>
<text x="139" y="271.6">2200</text>
<text x="168" y="271.6">1</text>
<text x="189.8" y="271.6">2</text>
<text x="216.5" y="271.6">2</text>
<text x="249.8" y="271.6">-</text>
<text x="282" y="271.6">2</text>
<text x="303" y="272.6">RACKU G= WSPORNIK</text>
<text x="35.7" y="280.2">ME-B03501150-50RS</text>
<text x="87.2" y="280.2">583</text>
<text x="111.9" y="280.2">500</text>
<text x="139" y="276.4">2500</text>
<text x="139" y="281.1">2700</text>
<text x="168" y="276.4">1</text>
<text x="168" y="281.1">1</text>
<text x="189.8" y="276.4">2</text>
<text x="189.8" y="281.1">3</text>
<text x="216.5" y="281.1">6</text>
<text x="217" y="276.4">-</text>
<text x="249.8" y="276.4">-</text>
<text x="249.8" y="281.1">-</text>
<text x="282" y="276.4">4</text>
<text x="282.5" y="281.1">-</text>
<text x="312.2" y="277.1">LEWY/PRAWY</text>
<text x="35.7" y="285.2">ME-B03511150-50RS</text>
<text x="87.2" y="285.2">583</text>
<text x="111.9" y="285.2">500</text>
<text x="139" y="285.8">3030</text>
<text x="168" y="285.8">1</text>
<text x="189.8" y="285.8">3</text>
<text x="217" y="285.8">-</text>
<text x="249.3" y="285.8">6</text>
<text x="282.6" y="285.8">-</text>
</g>
<g font-size="4.7" fill="#00f">
<text x="157" y="64.3" transform="rotate(-90 157 64.3)">600</text>
<text x="235.9" y="64.5" transform="rotate(-90 235.9 64.5)">330</text>
<text x="81" y="100.4">L</text>
<text x="188.6" y="97.6">G</text>
<text x="102.8" y="199.5" transform="rotate(-90 102.8 199.5)">330</text>
<text x="135.4" y="200" transform="rotate(-90 135.4 200)">700</text>
<text x="91.5" y="218.7" transform="rotate(-90 91.5 218.7)">90</text>
</g>
<text font-size="3.9" x="362.3" y="253.8">A3</text>
<text font-size="3.2" x="354.9" y="267.2">SYMBOL</text>
<g font-size="2.4">
<text x="302.4" y="235.6">SPÓŁKA Z OGRANICZONĄ</text>
<text x="302.4" y="238.4">ODPOWIEDZIALNOŚCIĄ SP.K.</text>
<text x="300.7" y="244.7">Projekt jest własnością firmy</text>
<text x="300.7" y="247.5">RACKSYSTEM SPÓŁKA Z OGRANICZONĄ</text>
<text x="300.7" y="250.3">ODPOWIEDZIALNOŚCIĄ SP.K.</text>
<text x="300.7" y="253.1">I w żadnej części nie może być:</text>
<text x="300.7" y="256">kopiowany, udostępniany</text>
<text x="300.7" y="258.8">ani wykorzystywany jako</text>
<text x="300.7" y="261.6">dokumentacja przez firmy trzecie.</text>
</g>
<g font-size="2">
<text x="383.1" y="227.9">WYMIARY NIETOLEROWANE</text>
<text x="341" y="231.6">OSTRE</text>
<text x="359.5" y="228.9">NIE SKALUJ RYSUNKU</text>
<text x="383.1" y="230.4">WYKONAĆ WEDŁUG:</text>
<text x="341" y="234.1">KRAWĘDZIE</text>
<text x="341" y="236.6">STĘPIĆ</text>
<text x="339.9" y="245.4">WERSJA</text>
<text x="346.6" y="249.5">1</text>
<text x="340.6" y="257.7">2015-12-07</text>
<text x="340.7" y="253.8">DATA</text>
<text x="358.7" y="257.7">SKALA</text>
<text x="367" y="257.7">1:10</text>
<text x="373.9" y="253.8">WYKONAŁ:</text>
<text x="374.1" y="257.7">MASA ORIENTACYJNA:</text>
<text x="387.2" y="253.8">J. ŁOTYSZ</text>
<text x="398.1" y="257.7">19.03</text>
<text x="339.7" y="262.3">NR RYSUNKU</text>
<text x="358.7" y="261.7">ARKUSZ 3</text>
<text x="374.1" y="261.7">ELEMENT:</text>
<text x="301" y="266.4">TYTUŁ:</text>
</g>
<text font-size="1.3" x="359" y="244">SYMBOL 2</text>
</svg>
